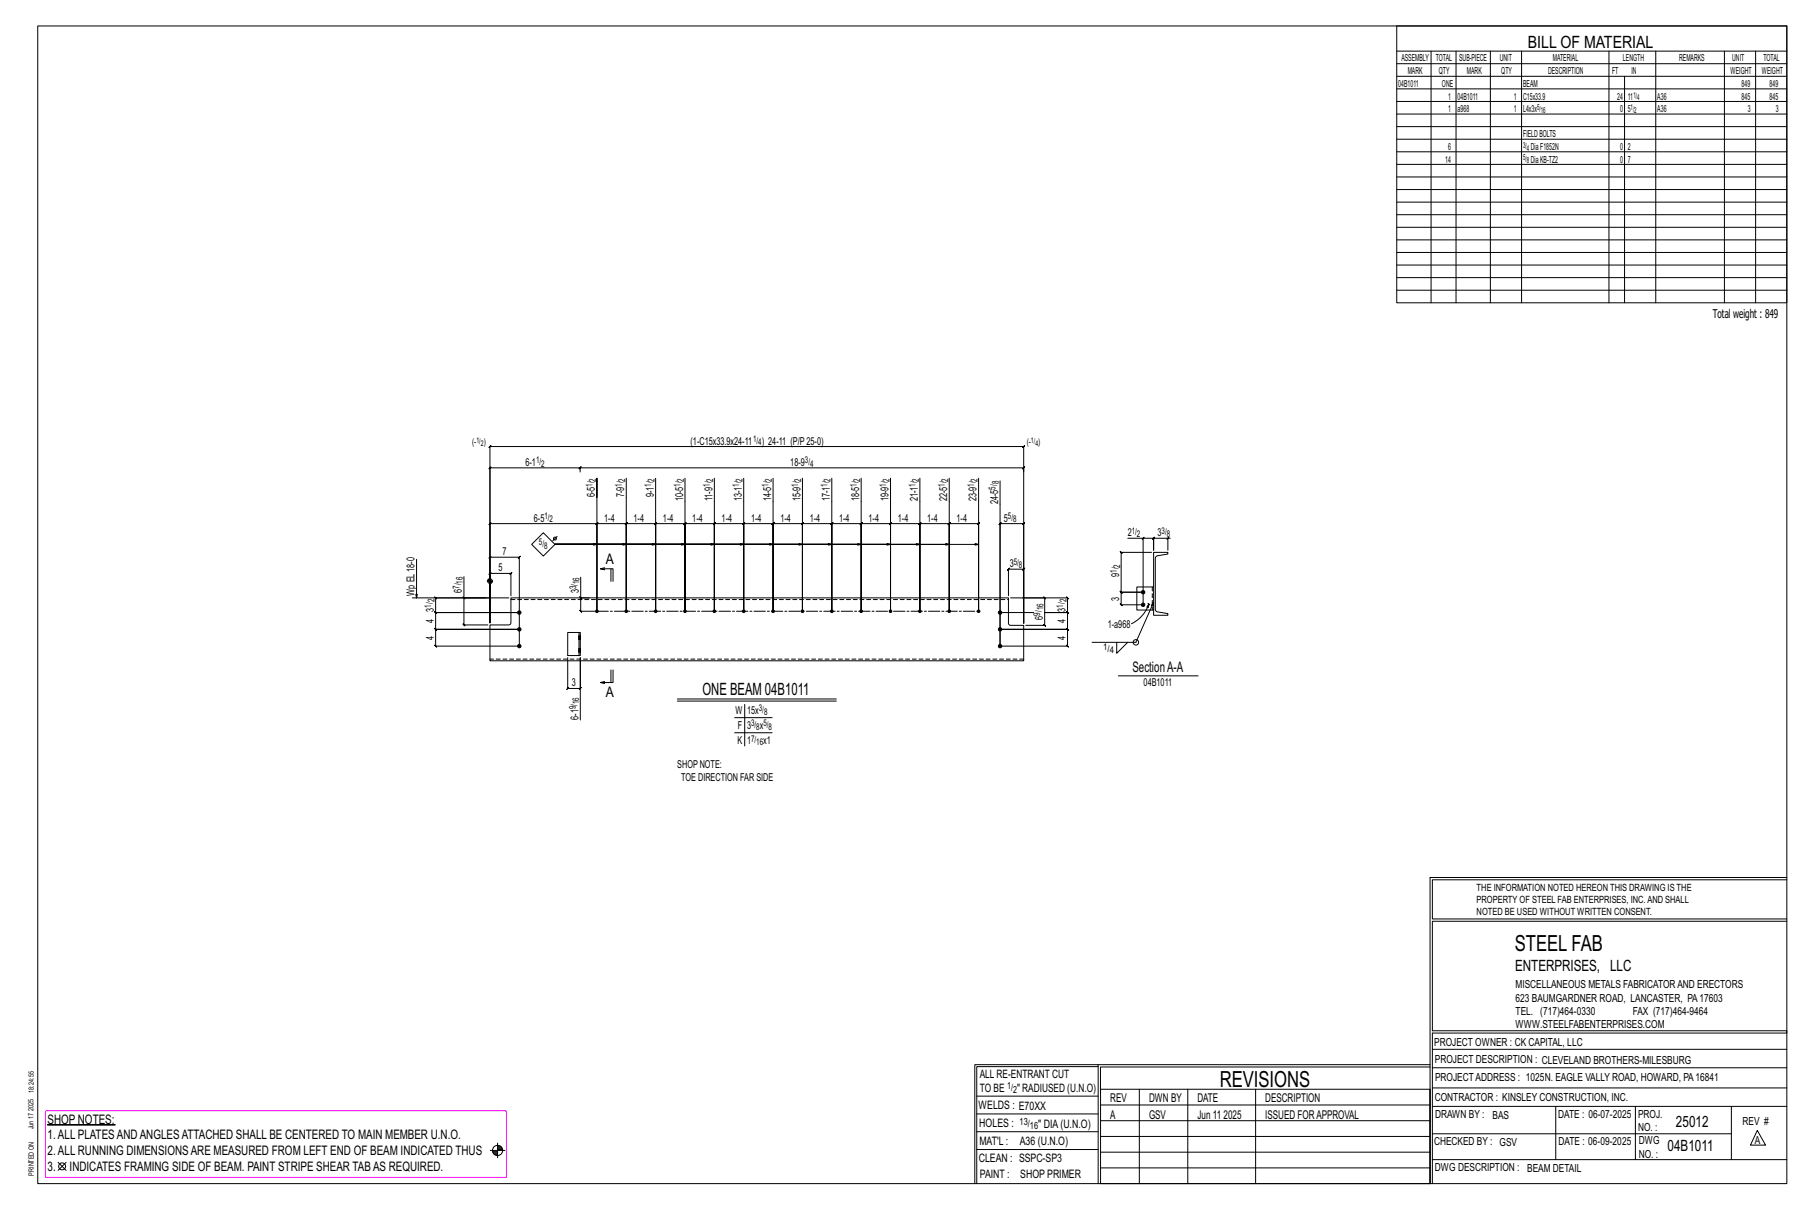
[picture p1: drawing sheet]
<svg xmlns="http://www.w3.org/2000/svg" width="914mm" height="610mm" viewBox="0 0 914 610" stroke-linecap="round" stroke-linejoin="round" font-family="sans-serif">
<g fill="#000" stroke="#000" stroke-width=".5">
<path d="M24 568h34z"/>
<circle cx="577" cy="299" r=".9"/>
<circle cx="262" cy="318" r=".9"/>
<circle cx="262" cy="309" r=".9"/>
<circle cx="301" cy="308" r=".7"/>
<circle cx="316" cy="308" r=".7"/>
<circle cx="331" cy="308" r=".7"/>
<circle cx="346" cy="308" r=".7"/>
<circle cx="360" cy="308" r=".7"/>
<circle cx="375" cy="308" r=".7"/>
<circle cx="390" cy="308" r=".7"/>
<circle cx="405" cy="308" r=".7"/>
<circle cx="420" cy="308" r=".7"/>
<circle cx="435" cy="308" r=".7"/>
<circle cx="449" cy="308" r=".7"/>
<circle cx="464" cy="308" r=".7"/>
<circle cx="479" cy="308" r=".7"/>
<circle cx="494" cy="308" r=".7"/>
<circle cx="505" cy="318" r=".9"/>
<circle cx="505" cy="309" r=".9"/>
<circle cx="577" cy="305" r=".9"/>
<circle cx="262" cy="326" r=".9"/>
<circle cx="505" cy="326" r=".9"/>
</g>
<g fill="none" stroke="#000" stroke-width=".5">
<path d="M19 13h883v584h-883zM705 13h197v140h-197zM705 26h197M705 32h197M705 39h197M722 26v127M735 26v127M752 26v127M768 26v127M812 26v127M820 39v114M836 26v127"/>
<path d="M870 26v127M886 26v127M705 45h197M705 51h197M705 58h197M705 64h197M705 70h197M705 77h197M705 83h197M705 89h197M705 96h197M705 102h197"/>
<path d="M705 108h197M705 115h197M705 121h197M705 127h197M705 134h197M705 140h197M705 146h197M292 237l1-1zM293 238v-2l-1 1 1-1h-46h1l-1 1v-1v68M293 236h224l-1 1 1-1v2M301 251v-10v67M316 241v67"/>
<path d="M331 241v67M346 241v67M360 241v67M375 241v67M390 241v67M405 241v67M420 241v67M435 241v67M449 241v67M464 241v67M479 241v67M494 241v67v-44l-1 1 1-1h-15h1l-1 1v-1v44v-44h1l-1 1v-1h-15h1l-1 1v-1v44v-44h1l-1 1v-1h-15h1l-1 1v-1v44v-44h1l-1 1v-1h-14l-1 1 1-1v44v-44l-1 1 1-1h-15l-1 1 1-1v44v-44l-1 1 1-1h-15l-1 1 1-1v44v-44l-1 1 1-1h-15h1l-1 1v-1v44v-44h1l-1 1v-1h-15h1l-1 1v-1v44v-44h1l-1 1v-1h-15h1l-1 1v-1v44v-44h1l-1 1v-1h-14l-1 1 1-1v44v-44l-1 1 1-1h-15l-1 1 1-1v44v-44l-1 1 1-1h-15h1l-1 1v-1v44v-44h1l-1 1v-1h-15h1l-1 1v-1v44"/>
<path d="M505 243v83M274 269l6 6-6 6-6-6zM281 271l-2 2M301 275h-21h36M331 275h-51h66M360 275h-80h95M390 275h-110h125M420 275h-140h155M449 275h-169h184M479 275h-199h214M569 272h8v33h-11v1l-1-1h1v-6l-1-1 1 1h11h-11l-1-1 1 1v-20l-1-1 1 1h15M576 272l1-1z"/>
<path d="M577 272h5l1-1-1 1v6v-6l1-1-1 1h7M582 279h7v1h-5l-1 2v26l1 1 5 1h-7zM589 272l1-1-1 1zM591 272h-2v6M210 282v20M234 291v11h23M246 293h3M246 293h.1M246 292v1M247 292v1M247 292v9M247 293v1"/>
<path d="M248 293v1M293 291v11h4M305 288l-2-1h6v6M305 286l-2 1M308 287v6M582 296h-8v12h8M208 302h39v-77v1l1-1h-1h270l-1 1 1-1v90M234 301l1 1zM234 302v13l1 1-1-1h12M258 302h251v13l1 1h7v17h-270v-18h10h1zM258 301v-12l-1 1 1-1h-11h1l-1 1v-1v25v-33v1l1-1h-1h15v1l1-1h-1v45h-42v1l-1-1h1v-8l-1-1 1 1h42h-42l-1-1 1 1v-9v1l-1-1h1h42h-42v1l-1-1h1v-7l-1-1 1 1h25M292 319h1v12h-1z"/>
<path d="M292 319h-6v12h6M293 301l1 1zM293 302v6l1 1-1-1h7M301 308v-44h1l-1 1v-1h-54h1l-1 1v-1v50M505 309h17zM509 301v-14l-1 1 1-1h8l-1 1 1-1v28M510 302h17v-1l1 1h-1v14v-1l1 1h-1h-9M516 302h23l-1-1 1 1v7h-1l1 1v-1h-12h12h-1l1 1v-1v9l-1-1 1 1h-34h34l-1-1 1 1v8h-1l1 1v-1h-34M517 315v-51l-1 1 1-1h-12l-1 1 1-1v62M579 304l1 1M580 305l-1 2v-1zM580 305a17 17 0 0 1-9 10"/>
<path d="M580 305h.1M582 304l-9 20h-22M286 332v15v1l1-1h-1h7l-1 1 1-1v-15v31M292 329h.1M292 327h.1M292 323h.1M292 321h.1M293 329h.1M293 327h.1M293 323h.1M293 321h.1M308 338v6"/>
<path d="M309 338v6h-6l2 1M564 324v6l5-6M305 344h-2M342 353h80M342 354h80M376 355v21M564 341h41M371 362h19M371 370h19M722 443v154M722 443h180M902 444h-179v20h179"/>
<path d="M902 465h-179v55h179v1h-179v76M554 538h-61v59M554 537h168M722 538h-167v13M723 539h179M723 530h179M493 553h61M555 550h167v47h-167zM555 558h167M575 550v47M599 550v47M634 550v47"/>
<path d="M723 549h179M723 558h179M785 558v27M825 558v27M874 558v27M251 577v7M251 579h2M251 580h3M251 578h2M493 571h61M493 562h61M555 573h167"/>
<path d="M555 566h167M723 572h151M887 570l4 8h-8zM29 587l4 4M33 587l-4 4M247 581h8M249 581h2M249 582h2M250 583h1M492 597v-60h62v60M493 580h61M555 589h167"/>
<path d="M555 581h167M723 585h179"/>
<circle cx="280" cy="272" r=".7"/>
<circle cx="247" cy="293" r="1.2"/>
<circle cx="573" cy="324" r="1.4"/>
<circle cx="31" cy="589" r="1.8"/>
<circle cx="251" cy="581" r="2.6"/>
</g>
<path d="M23 561h233v33h-233z" fill="none" stroke="#f0f" stroke-width=".5"/>
<g fill="none" stroke="#000" stroke-width=".5" stroke-dasharray="2 1.4">
<path d="M581 296v12M258 303h251M292 328h1zM292 329h.1M292 328h.1M292 322h1zM292 323h.1M292 322v-1M292 329h1M292 323h1M293 327h-1M293 321h-1"/>
<path d="M293 328h-1M293 329h-1M293 329h.1M293 327h.1M293 328l-1-1M293 322h-1M293 323h.1M293 321h.1M293 322l-1-1M517 333h-270"/>
</g>
<path d="M301 308h193" fill="none" stroke="#000" stroke-width=".5" stroke-dasharray="5.8 1 1 1"/>
<g font-size="11.2">
<text x="764" y="480">STEEL FAB</text>
<text x="616" y="548">REVISIONS</text>
</g>
<g font-size="8.6">
<text x="771" y="24">BILL OF MATERIAL</text>
<text x="355" y="351">ONE BEAM 04B1011</text>
</g>
<g font-size="7.9">
<text x="765" y="490">ENTERPRISES, LLC</text>
<text x="846" y="569">25012</text>
<text x="842" y="581">04B1011</text>
</g>
<g font-size="7.3">
<text x="306" y="285">A</text>
<text x="572" y="339">SectionA-A</text>
<text x="306" y="352">A</text>
</g>
<g font-size="6.6">
<text x="24" y="567">SHOP NOTES:</text>
<text x="24" y="575">1.ALL PLATESANDANGLESATTACHED SHALL BE CENTERED TO MAIN MEMBER U.N.O.</text>
<text x="24" y="583">2.ALL RUNNING DIMENSIONSARE MEASURED FROM LEFT END OF BEAM INDICATED THUS</text>
<text x="24" y="591">3.</text>
<text x="35" y="591">INDICATES FRAMING SIDE OF BEAM. PAINT STRIPE SHEAR TABAS REQUIRED.</text>
</g>
<g font-size="6.1">
<text x="864" y="161">Total weight : 849</text>
<text x="560" y="556">REV</text>
<text x="580" y="556">DWN BY</text>
<text x="604" y="556">DATE</text>
<text x="639" y="556">DESCRIPTION</text>
<text x="560" y="564">A</text>
<text x="580" y="564">GSV</text>
<text x="604" y="564">Jun 11</text>
<text x="617" y="564">2025</text>
<text x="639" y="564">ISSUED FORAPPROVAL</text>
</g>
<g font-size="5.9">
<text x="494" y="560">WELDS : E70XX</text>
<text x="494" y="569">HOLES :</text>
<text x="524" y="569">&quot; DIA(U.N.O)</text>
<text x="494" y="578">MAT'L :</text>
<text x="515" y="578">A36 (U.N.O)</text>
<text x="494" y="586">CLEAN : SSPC-SP3</text>
<text x="495" y="595">PAINT :</text>
<text x="515" y="595">SHOP PRIMER</text>
</g>
<g font-size="5.8">
<text x="494" y="544">ALL RE-ENTRANT CUT</text>
<text x="494" y="551">TO BE</text>
<text x="513" y="551">&quot; RADIUSED (U.N.O)</text>
</g>
<g font-size="5.6">
<text x="765" y="499">MISCELLANEOUS METALS FABRICATORAND ERECTORS</text>
<text x="765" y="505">623 BAUMGARDNER ROAD, LANCASTER, PA17603</text>
<text x="765" y="512">TEL. (717)464-0330</text>
<text x="824" y="512">FAX (717)464-9464</text>
<text x="765" y="519">WWW.STEELFABENTERPRISES.COM</text>
<text x="724" y="528">PROJECT OWNER : CK CAPITAL, LLC</text>
<text x="724" y="537">PROJECT DESCRIPTION : CLEVELAND BROTHERS-MILESBURG</text>
<text x="724" y="545">PROJECTADDRESS : 1025N. EAGLE VALLY ROAD, HOWARD, PA16841</text>
<text x="724" y="556">CONTRACTOR : KINSLEY CONSTRUCTION, INC.</text>
<text x="724" y="564">DRAWN BY :</text>
<text x="753" y="564">BAS</text>
<text x="786" y="564">DATE : 06-07-2025</text>
<text x="827" y="564">PROJ.</text>
<text x="879" y="568">REV #</text>
<text x="827" y="571">NO. :</text>
<text x="724" y="578">CHECKED BY : GSV</text>
<text x="787" y="578">DATE : 06-09-2025</text>
<text x="827" y="578">DWG</text>
<text x="886" y="578">A</text>
<text x="827" y="584">NO. :</text>
<text x="724" y="591">DWG DESCRIPTION : BEAM DETAIL</text>
</g>
<g font-size="5.5">
<text x="348" y="224">(1-C15x33.9x24-11</text>
<text x="384" y="224">) 24-11 (P/P25-0)</text>
<text x="265" y="235">6-1</text>
<text x="399" y="235">18-9</text>
<text x="300" y="251" transform="rotate(-90 300 251)">6-5</text>
<text x="315" y="251" transform="rotate(-90 315 251)">7-9</text>
<text x="330" y="251" transform="rotate(-90 330 251)">9-1</text>
<text x="345" y="253" transform="rotate(-90 345 253)">10-5</text>
<text x="359" y="253" transform="rotate(-90 359 253)">11-9</text>
<text x="374" y="253" transform="rotate(-90 374 253)">13-1</text>
<text x="389" y="253" transform="rotate(-90 389 253)">14-5</text>
<text x="404" y="253" transform="rotate(-90 404 253)">15-9</text>
<text x="419" y="253" transform="rotate(-90 419 253)">17-1</text>
<text x="434" y="253" transform="rotate(-90 434 253)">18-5</text>
<text x="448" y="253" transform="rotate(-90 448 253)">19-9</text>
<text x="463" y="253" transform="rotate(-90 463 253)">21-1</text>
<text x="478" y="253" transform="rotate(-90 478 253)">22-5</text>
<text x="493" y="253" transform="rotate(-90 493 253)">23-9</text>
<text x="504" y="254" transform="rotate(-90 504 254)">24-5</text>
<text x="269" y="263">6-5</text>
<text x="305" y="263">1-4</text>
<text x="320" y="263">1-4</text>
<text x="335" y="263">1-4</text>
<text x="349" y="263">1-4</text>
<text x="364" y="263">1-4</text>
<text x="379" y="263">1-4</text>
<text x="394" y="263">1-4</text>
<text x="409" y="263">1-4</text>
<text x="423" y="263">1-4</text>
<text x="438" y="263">1-4</text>
<text x="453" y="263">1-4</text>
<text x="468" y="263">1-4</text>
<text x="483" y="263">1-4</text>
<text x="507" y="263">5</text>
<text x="569" y="271">2</text>
<text x="584" y="271">3</text>
<text x="254" y="280">7</text>
<text x="510" y="286">3</text>
<text x="252" y="288">5</text>
<text x="565" y="291" transform="rotate(-90 565 291)">9</text>
<text x="233" y="299" transform="rotate(-90 233 299)">6</text>
<text x="292" y="299" transform="rotate(-90 292 299)">3</text>
<text x="209" y="301" transform="rotate(-90 209 301)">Wp EL18-0</text>
<text x="565" y="303" transform="rotate(-90 565 303)">3</text>
<text x="219" y="309" transform="rotate(-90 219 309)">3</text>
<text x="538" y="309" transform="rotate(-90 538 309)">3</text>
<text x="219" y="314" transform="rotate(-90 219 314)">4</text>
<text x="526" y="313" transform="rotate(-90 526 313)">6</text>
<text x="538" y="314" transform="rotate(-90 538 314)">4</text>
<text x="559" y="317">1-a968</text>
<text x="219" y="323" transform="rotate(-90 219 323)">4</text>
<text x="538" y="323" transform="rotate(-90 538 323)">4</text>
<text x="289" y="346">3</text>
<text x="577" y="346">04B1011</text>
<text x="292" y="363" transform="rotate(-90 292 363)">6-1</text>
<text x="371" y="360">W</text>
<text x="377" y="360">15x</text>
<text x="372" y="368">F</text>
<text x="377" y="368">3</text>
<text x="383" y="368">x</text>
<text x="372" y="375">K</text>
<text x="377" y="375">1</text>
<text x="385" y="375">x1</text>
<text x="342" y="388">SHOPNOTE:</text>
<text x="344" y="394">TOE DIRECTION FAR SIDE</text>
</g>
<g font-size="5">
<text x="745" y="450">THE INFORMATION NOTED HEREON THIS DRAWING IS THE</text>
<text x="745" y="456">PROPERTY OF STEEL FAB ENTERPRISES, INC.AND SHALL</text>
<text x="745" y="462">NOTED BE USED WITHOUT WRITTEN CONSENT.</text>
<text x="508" y="550">1/</text>
<text x="511" y="551">2</text>
<text x="515" y="568">13/</text>
<text x="520" y="570">16</text>
</g>
<g font-size="4.9">
<text x="707" y="31">ASSEMBLY</text>
<text x="725" y="31">TOTAL</text>
<text x="736" y="31">SUB-PIECE</text>
<text x="757" y="31">UNIT</text>
<text x="784" y="31">MATERIAL</text>
<text x="819" y="31">LENGTH</text>
<text x="847" y="31">REMARKS</text>
<text x="874" y="31">UNIT</text>
<text x="890" y="31">TOTAL</text>
<text x="710" y="37">MARK</text>
<text x="726" y="37">QTY</text>
<text x="740" y="37">MARK</text>
<text x="758" y="37">QTY</text>
<text x="781" y="37">DESCRIPTION</text>
<text x="814" y="37">FT</text>
<text x="823" y="37">IN</text>
<text x="873" y="37">WEIGHT</text>
<text x="889" y="37">WEIGHT</text>
<text x="706" y="44">04B1011</text>
<text x="728" y="44">ONE</text>
<text x="769" y="44">BEAM</text>
<text x="879" y="44">849</text>
<text x="893" y="44">849</text>
<text x="731" y="50">1</text>
<text x="736" y="50">04B1011</text>
<text x="764" y="50">1</text>
<text x="769" y="50">C15x33.9</text>
<text x="816" y="50">24</text>
<text x="821" y="50">11</text>
<text x="836" y="50">A36</text>
<text x="879" y="50">845</text>
<text x="893" y="50">845</text>
<text x="731" y="57">1</text>
<text x="736" y="57">a968</text>
<text x="764" y="57">1</text>
<text x="769" y="57">L4x3x</text>
<text x="818" y="57">0</text>
<text x="821" y="57">5</text>
<text x="836" y="57">A36</text>
<text x="882" y="57">3</text>
<text x="896" y="57">3</text>
<text x="769" y="69">FIELDBOLTS</text>
<text x="731" y="76">6</text>
<text x="772" y="76">DiaF1852N</text>
<text x="818" y="76">0</text>
<text x="821" y="76">2</text>
<text x="729" y="82">14</text>
<text x="772" y="82">DiaKB-TZ2</text>
<text x="818" y="82">0</text>
<text x="821" y="82">7</text>
</g>
<g font-size="4.7">
<text x="238" y="224">(-</text>
<text x="244" y="224">)</text>
<text x="380" y="223">1/</text>
<text x="383" y="225">4</text>
<text x="518" y="224">(-</text>
<text x="524" y="224">)</text>
<text x="270" y="234">1/</text>
<text x="406" y="234">3/</text>
<text x="273" y="236">2</text>
<text x="409" y="236">4</text>
<text x="299" y="246" transform="rotate(-90 299 246)">1/</text>
<text x="301" y="243" transform="rotate(-90 301 243)">2</text>
<text x="314" y="246" transform="rotate(-90 314 246)">1/</text>
<text x="315" y="243" transform="rotate(-90 315 243)">2</text>
<text x="329" y="246" transform="rotate(-90 329 246)">1/</text>
<text x="330" y="243" transform="rotate(-90 330 243)">2</text>
<text x="343" y="246" transform="rotate(-90 343 246)">1/</text>
<text x="345" y="243" transform="rotate(-90 345 243)">2</text>
<text x="358" y="246" transform="rotate(-90 358 246)">1/</text>
<text x="360" y="243" transform="rotate(-90 360 243)">2</text>
<text x="373" y="246" transform="rotate(-90 373 246)">1/</text>
<text x="375" y="243" transform="rotate(-90 375 243)">2</text>
<text x="388" y="246" transform="rotate(-90 388 246)">1/</text>
<text x="390" y="243" transform="rotate(-90 390 243)">2</text>
<text x="403" y="246" transform="rotate(-90 403 246)">1/</text>
<text x="404" y="243" transform="rotate(-90 404 243)">2</text>
<text x="418" y="246" transform="rotate(-90 418 246)">1/</text>
<text x="419" y="243" transform="rotate(-90 419 243)">2</text>
<text x="432" y="246" transform="rotate(-90 432 246)">1/</text>
<text x="434" y="243" transform="rotate(-90 434 243)">2</text>
<text x="447" y="246" transform="rotate(-90 447 246)">1/</text>
<text x="449" y="243" transform="rotate(-90 449 243)">2</text>
<text x="462" y="246" transform="rotate(-90 462 246)">1/</text>
<text x="464" y="243" transform="rotate(-90 464 243)">2</text>
<text x="477" y="246" transform="rotate(-90 477 246)">1/</text>
<text x="478" y="243" transform="rotate(-90 478 243)">2</text>
<text x="492" y="246" transform="rotate(-90 492 246)">1/</text>
<text x="493" y="243" transform="rotate(-90 493 243)">2</text>
<text x="504" y="244" transform="rotate(-90 504 244)">8</text>
<text x="502" y="247" transform="rotate(-90 502 247)">5/</text>
<text x="275" y="262">1/</text>
<text x="277" y="264">2</text>
<text x="509" y="262">5/</text>
<text x="511" y="264">8</text>
<text x="571" y="269">1/</text>
<text x="586" y="269">3/</text>
<text x="272" y="275">5/</text>
<text x="574" y="271">2</text>
<text x="589" y="271">8</text>
<text x="275" y="277">8</text>
<text x="512" y="285">5/</text>
<text x="514" y="287">8</text>
<text x="565" y="286" transform="rotate(-90 565 286)">2</text>
<text x="564" y="289" transform="rotate(-90 564 289)">1/</text>
<text x="232" y="297" transform="rotate(-90 232 297)">7/</text>
<text x="234" y="294" transform="rotate(-90 234 294)">16</text>
<text x="291" y="297" transform="rotate(-90 291 297)">3/</text>
<text x="292" y="295" transform="rotate(-90 292 295)">16</text>
<text x="219" y="304" transform="rotate(-90 219 304)">2</text>
<text x="538" y="304" transform="rotate(-90 538 304)">2</text>
<text x="218" y="307" transform="rotate(-90 218 307)">1/</text>
<text x="525" y="311" transform="rotate(-90 525 311)">9/</text>
<text x="527" y="308" transform="rotate(-90 527 308)">16</text>
<text x="536" y="307" transform="rotate(-90 536 307)">1/</text>
<text x="557" y="328">1/</text>
<text x="560" y="330">4</text>
<text x="291" y="358" transform="rotate(-90 291 358)">9/</text>
<text x="292" y="355" transform="rotate(-90 292 355)">16</text>
<text x="383" y="359">3/</text>
<text x="386" y="361">8</text>
<text x="379" y="367">3/</text>
<text x="382" y="368">8</text>
<text x="385" y="367">5/</text>
<text x="388" y="368">8</text>
<text x="379" y="374">7/</text>
<text x="382" y="376">16</text>
</g>
<g font-size="4.2">
<text x="824" y="49">1/</text>
<text x="826" y="51">4</text>
<text x="776" y="56">5/</text>
<text x="778" y="57">16</text>
<text x="823" y="56">1/</text>
<text x="825" y="57">2</text>
<text x="769" y="75">3/</text>
<text x="770" y="76">4</text>
<text x="769" y="81">5/</text>
<text x="770" y="82">8</text>
</g>
<g font-size="4">
<text x="240" y="223">1/</text>
<text x="243" y="225">2</text>
<text x="520" y="223">1/</text>
<text x="522" y="225">4</text>
</g>
<g font-size="3.7">
<text x="17" y="551" transform="rotate(-90 17 551)">18:24:55</text>
<text x="17" y="561" transform="rotate(-90 17 561)">2025</text>
<text x="17" y="570" transform="rotate(-90 17 570)">Jun 17</text>
<text x="17" y="593" transform="rotate(-90 17 593)">PRINTED ON</text>
</g>
</svg>
